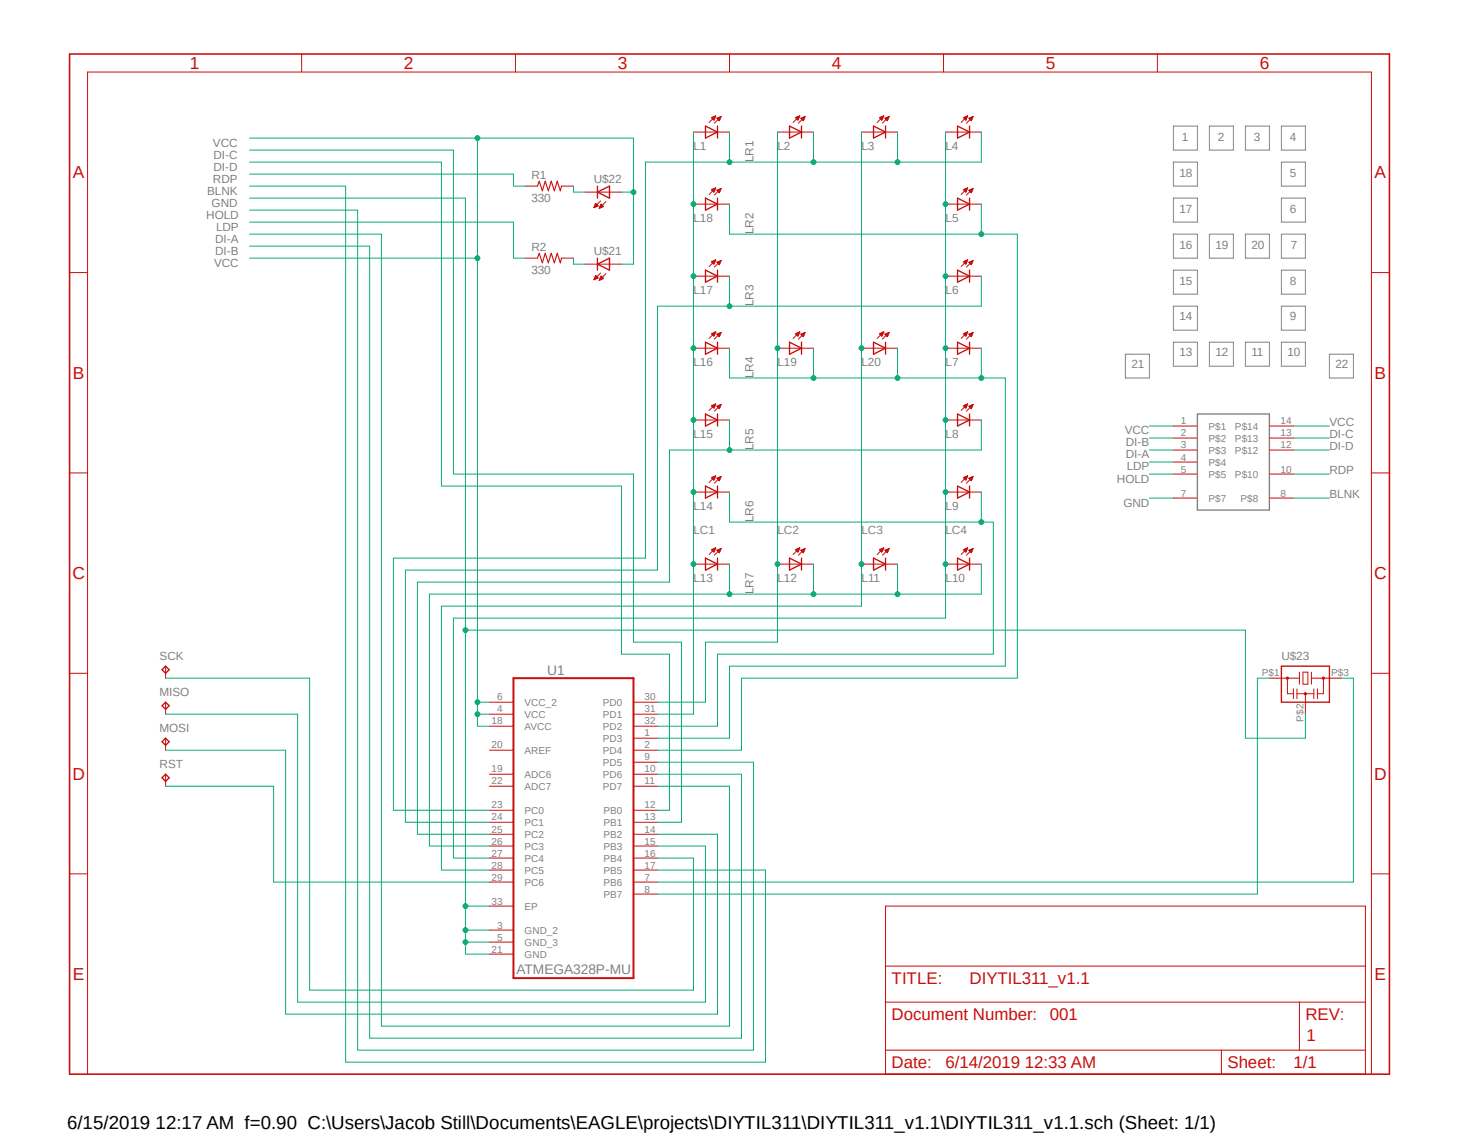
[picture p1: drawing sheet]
<svg xmlns="http://www.w3.org/2000/svg" width="279mm" height="216mm" viewBox="0 0 279 216" stroke-linecap="round" stroke-linejoin="round" font-family="sans-serif">
<path d="M12.8 10l252.2 195M265 10l-252.2 195" fill="none" stroke="#fff" stroke-width=".19"/>
<g fill="none" stroke="#808080" stroke-width=".19">
<path d="M223.5 24h4.5v4.6h-4.5zM223.5 30.9h4.5v4.5h-4.5zM223.5 37.7h4.5v4.6h-4.5zM230.3 24h4.6v4.6h-4.6zM237.2 24h4.6v4.6h-4.6zM244.1 24h4.5v4.6h-4.5zM244.1 30.9h4.5v4.5h-4.5zM244.1 37.7h4.5v4.6h-4.5zM223.5 44.6h4.5v4.5h-4.5zM223.5 51.4h4.5v4.6h-4.5zM223.5 58.3h4.5v4.6h-4.5zM230.3 44.6h4.6v4.5h-4.6z"/>
<path d="M237.2 44.6h4.6v4.5h-4.6zM244.1 44.6h4.5v4.5h-4.5zM244.1 51.4h4.5v4.6h-4.5zM244.1 58.3h4.5v4.6h-4.5zM214.3 67.4h4.6v4.6h-4.6zM223.5 65.2h4.5v4.5h-4.5zM230.3 65.2h4.6v4.5h-4.6zM237.2 65.2h4.6v4.5h-4.6zM244.1 65.2h4.5v4.5h-4.5zM253.2 67.4h4.6v4.6h-4.6z"/>
</g>
<path d="M228 78.8h13.8v18.3h-13.8z" fill="none" stroke="#808080" stroke-width=".25"/>
<path d="M13.3 10.3h251.3v194.2h-251.3z" fill="none" stroke="#c90d0c" stroke-width=".3"/>
<g fill="none" stroke="#c90d0c" stroke-width=".19">
<path d="M57.4 10.3v3.4M98.2 10.3v3.4M138.9 10.3v3.4M179.7 10.3v3.4M220.4 10.3v3.4M100.1 35.4h2.3M106.9 35.4h2.3M111.5 36.6h6.9M113.1 39.5h.1M113.2 39.4h.2M113.2 39.3h.4M113.2 39.3h.5"/>
<path d="M113.2 39.2h.7M113.3 39.1h.5M113.3 39h.4M113.4 39h.3M113.4 38.9h.2M113.4 38.8h.1M113.9 39.2l-.8 .3M113.9 39.2l-.4-.5-.4 .8M114.1 39.6h.1M114.2 39.6h.1M114.2 39.5h.3M114.3 39.4h.4"/>
<path d="M114.3 39.3h.6M114.3 39.2h.5M114.4 38.3l-1.3 1.2M114.4 39.1h.4M114.4 39h.3M114.4 39h.2M114.5 38.9l.4 .4-.8 .4zM114.5 38.9h.1M115.4 38.4l-1.3 1.3M132.1 25.1h6.8M132.1 38.9h6.8M135.5 22.4l.5 .5"/>
<path d="M135.5 22.4h.6M135.5 36.1h.6M135.6 36.2h.5M135.6 22.5h.5M135.6 22.4h.6M135.7 22.6h.4M135.7 36.3h.4M135.7 36h.5M135.8 22.7h.2M135.8 36.4h.2M135.8 22.3h.4M135.8 36.5h.2"/>
<path d="M135.9 22.8h.1M135.9 35.9h.3M135.9 36.5h.1M136 22.2h.3M136.1 35.9h.2M136.2 22.1h.1M136.2 35.8h.1M136.3 22.1l-1.3 1.2M136.3 22.1l-.8 .3M136.3 22.1l-.3 .8M136.3 35.8l-1.3 1.2M136.3 35.8l-.8 .3"/>
<path d="M136.3 35.8l-.3 .8-.5-.5M136.5 22.5l.8-.3-.3 .8zM136.5 36.2l.8-.3-.3 .8zM136.6 22.6h.6M136.6 36.2h.6M136.6 22.5h.6M136.7 22.6h.4M136.7 36.3h.5M136.7 36.2h.5M136.7 36.4h.4M136.7 22.7h.4M136.8 22.8h.3"/>
<path d="M136.8 22.4h.4M136.8 36.5h.3M136.8 36.1h.4M136.9 22.9h.1M136.9 36.5h.1M136.9 36.6h.1M136.9 22.4h.3M137 36h.3M137.1 22.3h.2M137.2 35.9h.1M137.3 22.2h.1M137.3 22.2l-1.2 1.3"/>
<path d="M137.3 35.9l-1.2 1.2M148.1 25.1h6.8M151.5 22.4h.6M151.5 22.4l.5 .5M151.6 22.5h.5M151.6 22.4h.6M151.7 22.6h.4M151.8 22.7h.2M151.8 22.3h.4M151.9 22.8h.1M151.9 22.9h.1M152 22.2h.2"/>
<path d="M152.2 22.1h.1M152.3 22.1l-1.3 1.2M152.3 22.1l-.8 .3M152.3 22.1l-.3 .8M152.5 22.5l.8-.3-.3 .8zM152.6 22.6h.6M152.6 22.5h.6M152.7 22.6h.4M152.7 22.7h.4M152.8 22.8h.3M152.8 22.4h.4M152.9 22.9h.1"/>
<path d="M153 22.4h.2M153 22.9h.1M153.1 22.3h.2M153.3 22.2h.1M153.3 22.2l-1.2 1.3M164.1 25.1h6.8M167.5 22.4h.6M167.5 22.4l.4 .5M167.6 22.5h.5M167.6 22.6h.5M167.6 22.4h.6M167.7 22.6h.4"/>
<path d="M167.8 22.7h.2M167.8 22.3h.4M167.9 22.8h.1M167.9 22.9h.1M168 22.2h.2M168.1 22.1h.2M168.3 22.1l-1.3 1.2M168.3 22.1l-.8 .3M168.3 22.1l-.4 .8M168.5 22.5l.8-.3-.3 .8zM168.6 22.6h.6M168.6 22.5h.6"/>
<path d="M168.7 22.6h.4M168.7 22.7h.4M168.8 22.8h.3M168.8 22.4h.4M168.9 22.9h.1M169 22.4h.2M169 22.9h.1M169.1 22.3h.2M169.3 22.2h.1M169.3 22.2l-1.2 1.3M180.1 25.1h6.8M180.1 38.9h6.8"/>
<path d="M183.5 22.4h.6M183.5 22.4l.4 .5M183.5 36.1h.6M183.6 22.5h.5M183.6 36.2h.5M183.6 22.6h.5M183.6 22.4h.6M183.7 36h.5M183.7 22.6h.4M183.7 36.3h.4M183.8 36.4h.2M183.8 22.7h.2"/>
<path d="M183.8 22.3h.4M183.9 22.8h.1M183.9 36.5h.1M183.9 35.9h.3M183.9 22.9h.1M184 22.2h.2M184 35.9h.2M184.1 22.1h.2M184.2 35.8h.1M184.3 22.1l-1.3 1.2M184.3 22.1l-.8 .3M184.3 22.1l-.4 .8"/>
<path d="M184.3 35.8l-1.3 1.2M184.3 35.8l-.8 .3M184.3 35.8l-.4 .8-.4-.5M184.5 22.5l.8-.3-.3 .8zM184.5 36.2h.7M184.6 22.6h.6M184.6 22.5h.6M184.6 36.3h.5M184.7 22.6h.4M184.7 36.2h.5M184.7 22.7h.4M184.7 36.4h.4"/>
<path d="M184.8 22.8h.3M184.8 22.4h.4M184.8 36.5h.3M184.8 36.5h.2M184.8 36.1h.4M184.9 22.9h.1M184.9 36.6h.1M185 22.4h.3M185 22.9h.1M185 36h.3M185.1 22.3h.2M185.2 35.9h.1"/>
<path d="M185.3 22.2h.1M185.3 22.2l-1.2 1.3M185.3 35.9l-1.2 1.2M185.3 35.9l-.8 .3M185.3 35.9l-.3 .8-.5-.5M13.3 51.9h3.4M100.1 49.1h2.3M106.9 49.1h2.3M111.5 50.3h6.9M113.2 53.2h.1M113.2 53.1h.3M113.2 53h.4"/>
<path d="M113.2 53h.6M113.3 52.8l.6 .1M113.3 52.7h.4M113.4 52.7h.3M113.4 52.6h.2M113.4 52.5h.1M113.5 52.5l.4 .4-.8 .4zM114.2 53.3h.1M114.2 53.3h.2M114.2 53.2h.4M114.3 53.1h.4M114.3 53h.6"/>
<path d="M114.3 52.9h.5M114.4 52l-1.3 1.3M114.4 52.7h.2M114.5 52.6h.1M114.5 52.6l.4 .4-.8 .4M114.5 52.6l-.4 .8M115.4 52.1l-1.3 1.3M132.1 52.6h6.8M135.5 49.8l.8-.3-.3 .8zM135.6 49.9h.5M135.6 49.8h.6M135.6 50h.5"/>
<path d="M135.7 50h.4M135.8 50.1h.3M135.8 49.7h.4M135.8 50.2h.2M135.9 50.2h.1M135.9 49.7h.3M136.1 49.6h.2M136.3 49.5h.1M136.3 49.5l-1.3 1.3M136.5 50h.7M136.5 50l.5 .4M136.6 50h.6"/>
<path d="M136.7 50.1h.4M136.7 49.9h.5M136.8 50.2h.3M136.9 49.8h.3M136.9 50.3h.1M137 50.4h.1M137 49.7h.3M137.2 49.7h.1M137.3 49.6l-1.2 1.2M137.3 49.6l-.8 .4M137.3 49.6l-.3 .8M180.1 52.6h6.8"/>
<path d="M183.5 49.8l.8-.3-.4 .8zM183.6 49.9h.5M183.6 49.8h.5M183.6 50h.5M183.7 50h.4M183.7 49.7h.5M183.8 50.1h.2M183.9 50.2h.1M183.9 49.7h.3M184.1 49.6h.1M184.2 49.5h.1M184.3 49.5l-1.3 1.3"/>
<path d="M184.5 50h.7M184.5 50l.5 .4M184.6 50h.5M184.7 50.1h.4M184.7 49.9h.5M184.7 50.2h.4M184.8 50.2h.2M184.9 49.8h.4M184.9 50.3h.1M185 50.4h.1M185 49.7h.3M185.2 49.7h.1"/>
<path d="M185.3 49.6l-1.2 1.2M185.3 49.6l-.8 .4M185.3 49.6l-.3 .8M261.2 51.9h3.4M132.1 66.3h6.8M132.1 80h6.8M135.5 77.3h.6M135.5 77.3l.5 .4M135.5 63.5l.8-.3-.3 .8zM135.6 63.5h.5M135.6 63.6h.5M135.6 77.3h.5"/>
<path d="M135.6 63.5h.6M135.7 63.7h.4M135.7 77.4h.4M135.7 77.2h.5M135.7 77.5h.4M135.8 63.8h.3M135.8 63.4h.4M135.8 77.6h.2M135.8 63.8h.2M135.8 77.1h.4M135.9 63.9h.1M135.9 77.6h.1"/>
<path d="M136 63.3h.2M136 77.7h.1M136 77h.3M136.1 63.2h.2M136.2 77h.1M136.3 76.9l-1.3 1.2M136.3 76.9l-.8 .4M136.3 76.9l-.3 .8M136.3 63.2l-1.3 1.2M136.3 63.2h.1M136.5 77.3l.8-.3-.3 .8zM136.6 63.6h.6"/>
<path d="M136.6 77.4h.6M136.6 63.7h.6M136.6 77.3h.6M136.7 63.8h.4M136.7 77.5h.5M136.7 63.5h.5M136.7 77.6h.4M136.8 77.6h.3M136.8 77.3h.4M136.8 63.9h.3M136.9 77.7h.1M136.9 63.5h.3"/>
<path d="M136.9 64h.1M136.9 64.1h.1M136.9 77.2h.3M136.9 77.8h.1M137.1 63.4h.2M137.1 77.1h.2M137.2 63.3h.1M137.3 77h.1M137.3 77l-1.2 1.3M137.3 63.3l-1.2 1.3M137.3 63.3l-.8 .3 .5 .5M137.3 63.3l-.3 .8"/>
<path d="M148.1 66.3h6.8M151.5 63.5h.6M151.6 63.6h.5M151.6 63.5h.6M151.7 63.7h.4M151.8 63.8h.3M151.8 63.4h.4M151.8 63.8h.2M151.9 63.9h.1M152 63.3h.2M152.1 63.2h.2M152.3 63.2l-1.3 1.2"/>
<path d="M152.3 63.2l-.8 .3M152.3 63.2l-.3 .8-.5-.5M152.3 63.2h.1M152.6 63.7h.6M152.6 63.6h.6M152.7 63.8h.4M152.7 63.5h.5M152.8 63.9h.3M152.9 64h.1M152.9 63.5h.3M153 64.1h.1M153.1 63.4h.2"/>
<path d="M153.2 63.3h.1M153.3 63.3l-1.2 1.3M153.3 63.3l-.8 .3 .5 .5M153.3 63.3l-.3 .8M164.1 66.3h6.8M167.5 63.5h.6M167.6 63.6h.5M167.6 63.5h.6M167.7 63.7h.4M167.8 63.8h.3M167.8 63.4h.4M167.8 63.8h.2"/>
<path d="M167.9 63.9h.1M167.9 63.3h.3M168.1 63.2h.2M168.3 63.2l-1.3 1.2M168.3 63.2l-.8 .3M168.3 63.2l-.4 .8-.4-.5M168.3 63.2h.1M168.6 63.7h.6M168.6 63.6h.6M168.7 63.8h.4M168.7 63.5h.5M168.8 63.9h.3"/>
<path d="M168.9 64h.1M168.9 63.5h.3M169 64.1h.1M169.1 63.4h.2M169.2 63.3h.1M169.3 63.3l-1.2 1.3M169.3 63.3l-.8 .3 .5 .5M169.3 63.3l-.3 .8M180.1 66.3h6.8M180.1 80h6.8M183.5 63.5h.6M183.5 77.3l.5 .4"/>
<path d="M183.5 77.3h.6M183.6 77.3h.5M183.6 63.6h.5M183.6 63.5h.5M183.6 77.4h.5M183.6 77.2h.6M183.7 63.7h.4M183.7 63.8h.3M183.7 77.5h.4M183.8 63.4h.4M183.8 63.8h.2M183.8 77.6h.2"/>
<path d="M183.8 77.1h.4M183.9 77.6h.1M183.9 63.9h.1M183.9 63.3h.3M184 77h.2M184.1 63.2h.2M184.1 77h.2M184.3 63.2l-1.3 1.2M184.3 63.2l-.8 .3M184.3 63.2l-.4 .8-.4-.5M184.3 63.2h.1M184.3 76.9l-1.3 1.2"/>
<path d="M184.3 76.9l-.8 .4M184.3 76.9l-.4 .8M184.5 63.6l.5 .5M184.5 77.3l.8-.3-.3 .8zM184.6 63.7h.6M184.6 63.6h.6M184.6 77.4h.6M184.6 77.3h.6M184.7 63.8h.4M184.7 77.5h.4M184.7 77.6h.4M184.7 63.5h.5"/>
<path d="M184.8 63.9h.2M184.8 77.6h.3M184.8 77.3h.4M184.9 64h.1M184.9 77.7h.1M184.9 63.5h.4M184.9 77.8h.1M185 64.1h.1M185 77.2h.3M185.1 63.4h.2M185.1 77.1h.2M185.3 63.3h.1"/>
<path d="M185.3 77h.1M185.3 63.3l-1.2 1.3M185.3 63.3l-.8 .3M185.3 63.3l-.3 .8M185.3 77l-1.2 1.3M13.3 90h3.4M132.1 93.7h6.8M135.6 91h.5M135.6 90.9h.5M135.6 91.1h.5M135.7 91.1h.4M135.7 90.8h.5"/>
<path d="M135.8 91.2h.3M135.8 91.3h.2M135.9 90.8h.3M135.9 91.4h.1M136.1 90.7h.2M136.2 90.6h.1M136.3 90.6l-1.3 1.3M136.3 90.6l-.8 .3 .5 .5M136.3 90.6l-.3 .8M136.5 91.1l.8-.4-.3 .8zM136.6 91.1h.6M136.7 91h.5"/>
<path d="M136.7 91.2h.4M136.8 91.3h.3M136.8 90.9h.4M136.9 91.4h.1M137 90.8h.3M137.2 90.8h.1M137.3 90.7l-1.2 1.3M180.1 93.7h6.8M183.5 90.9l.4 .5M183.5 90.9h.6M183.6 91h.5M183.6 91.1h.5"/>
<path d="M183.7 91.1h.4M183.7 90.8h.5M183.8 91.2h.2M183.9 91.3h.1M183.9 90.8h.3M183.9 91.4h.1M184 90.7h.2M184.2 90.6h.1M184.3 90.6l-1.3 1.3M184.3 90.6l-.8 .3M184.3 90.6l-.4 .8M184.5 91.1h.7"/>
<path d="M184.5 91.1l.8-.4-.3 .8zM184.6 91.1h.5M184.7 91h.5M184.7 91.2h.4M184.8 91.3h.3M184.8 91.4h.2M184.8 90.9h.5M185 90.8h.3M185.2 90.8h.1M185.3 90.7l-1.2 1.3M261.2 90h3.4M132.1 107.4h6.8"/>
<path d="M135.5 104.6l.8-.3-.3 .8zM135.6 104.7h.5M135.6 104.6h.6M135.6 104.8h.5M135.7 104.9h.4M135.8 104.9h.3M135.8 104.6h.4M135.8 105h.2M135.9 105.1h.1M135.9 104.5h.3M136.3 104.4h-.2M136.3 104.3l-1.3 1.3"/>
<path d="M136.5 104.8h.7M136.6 104.9h.6M136.7 104.9h.4M136.7 104.7h.5M136.8 105h.3M136.8 105.1h.3M136.9 104.6h.3M136.9 105.2h.1M137 105.2h.1M137 104.6h.3M137.2 104.5h.1M137.3 104.4l-1.2 1.3"/>
<path d="M137.3 104.4l-.8 .4M137.3 104.4l-.3 .8-.5-.4M148.1 107.4h6.8M151.5 104.6l.8-.3-.3 .8zM151.6 104.7h.5M151.6 104.6h.6M151.6 104.8h.5M151.7 104.9h.4M151.8 104.9h.3M151.8 104.6h.4M151.8 105h.2M151.9 105.1h.1"/>
<path d="M151.9 104.5h.3M152.3 104.4h-.2M152.3 104.3l-1.3 1.3M152.5 104.8h.7M152.5 104.8l.5 .4M152.6 104.9h.6M152.7 104.9h.4M152.7 104.7h.5M152.7 105h.4M152.8 105.1h.3M152.9 104.6h.3M152.9 105.2h.1"/>
<path d="M153 104.6h.3M153.2 104.5h.1M153.3 104.4l-1.2 1.3M153.3 104.4l-.8 .4M153.3 104.4l-.3 .8M164.1 107.4h6.8M167.5 104.6l.8-.3-.4 .8zM167.6 104.7h.5M167.6 104.6h.5M167.6 104.8h.5M167.7 104.9h.4M167.7 104.6h.5"/>
<path d="M167.8 104.9h.2M167.9 105h.1M167.9 105.1h.1M167.9 104.5h.3M168.1 104.4h.2M168.3 104.3l-1.3 1.3M168.5 104.8h.7M168.6 104.9h.6M168.7 104.9h.4M168.7 104.7h.5M168.7 105h.4M168.8 105.1h.2"/>
<path d="M168.9 104.6h.3M168.9 105.2h.1M169 104.6h.3M169.2 104.5h.1M169.3 104.4l-1.2 1.3M169.3 104.4l-.8 .4M169.3 104.4l-.3 .8-.5-.4M180.1 107.4h6.8M183.5 104.6l.8-.3-.4 .8zM183.6 104.7h.5M183.6 104.6h.5M183.6 104.8h.5"/>
<path d="M183.7 104.9h.4M183.7 104.6h.5M183.8 104.9h.2M183.8 105h.2M183.9 105.1h.1M183.9 104.5h.3M184.1 104.4h.2M184.3 104.3l-1.3 1.3M184.5 104.8h.7M184.6 104.9h.5M184.7 104.9h.4M184.7 104.7h.5"/>
<path d="M184.7 105h.4M184.8 105.1h.2M184.9 104.6h.4M184.9 105.2h.1M185 104.6h.3M185.2 104.5h.1M185.3 104.4l-1.2 1.3M185.3 104.4l-.8 .4M185.3 104.4l-.3 .8-.5-.4M13.3 128.2h3.4M93.2 133.7h4.6M93.2 136h4.6"/>
<path d="M93.2 138.3h4.6M120.6 133.7h4.6M120.6 136h4.6M120.6 138.3h4.6M244.1 129.1h3.4M245.2 129.1v3h1.1M246.3 131.1v1.9M247 132.1h3.2M247 131.1v1.9M247.5 128v2.3M248.2 128h.9v2.3h-.9zM248.6 132.1v1.6"/>
<path d="M249.8 129.1h3.4M249.8 128v2.3M250.2 131.1v1.9M250.9 131.1v1.9M252.1 129.1v3h-1.2M261.2 128.2h3.4M93.2 142.8h4.6M93.2 147.4h4.6M93.2 149.7h4.6M93.2 154.3h4.6M93.2 156.5h4.6M93.2 158.8h4.6"/>
<path d="M120.6 142.8h4.6M120.6 147.4h4.6M120.6 149.7h4.6M120.6 154.3h4.6M120.6 156.5h4.6M120.6 158.8h4.6M120.6 140.5h4.6M120.6 145.1h4.6M13.3 166.4h3.4M93.2 172.5h4.6M93.2 161.1h4.6M93.2 163.4h4.6"/>
<path d="M93.2 165.7h4.6M93.2 167.9h4.6M93.2 177.1h4.6M93.2 179.4h4.6M120.6 161.1h4.6M120.6 163.4h4.6M120.6 165.7h4.6M120.6 167.9h4.6M120.6 170.2h4.6M168.7 172.5h91.4v32h-91.4zM261.2 166.4h3.4M93.2 181.7h4.6"/>
<path d="M168.7 190.8h91.4M168.7 199.9h91.4M168.7 183.9h91.4M232.6 199.9v4.6M247.5 190.8v9.1M16.7 204.5v-190.8h244.5v190.8"/>
</g>
<path d="M97.8 129.1h22.8v57.1h-22.8z" fill="none" stroke="#c90d0c" stroke-width=".38"/>
<g fill="none" stroke="#c90d0c" stroke-width=".25">
<path d="M113.8 35.4v2.3M113.8 36.6l2.3-1.2v2.3zM134.4 24l2.3 1.1-2.3 1.2zM134.4 37.7l2.3 1.2-2.3 1.1zM136.7 24v2.3M136.7 37.7v2.3M150.4 24l2.3 1.1-2.3 1.2zM152.7 24v2.3M166.4 24l2.3 1.1-2.3 1.2zM168.7 24v2.3M182.4 24l2.3 1.1-2.3 1.2zM182.4 37.7l2.3 1.2-2.3 1.1z"/>
<path d="M184.7 24v2.3M184.7 37.7v2.3M113.8 50.3l2.3-1.2v2.3zM113.8 49.1v2.3M134.4 51.4l2.3 1.2-2.3 1.1zM136.7 51.4v2.3M182.4 51.4l2.3 1.2-2.3 1.1zM184.7 51.4v2.3M134.4 65.2l2.3 1.1-2.3 1.1zM134.4 78.8l2.3 1.2-2.3 1.1zM136.7 65.2v2.2M136.7 78.8v2.3"/>
<path d="M150.4 65.2l2.3 1.1-2.3 1.1zM152.7 65.2v2.2M166.4 65.2l2.3 1.1-2.3 1.1zM168.7 65.2v2.2M182.4 65.2l2.3 1.1-2.3 1.1zM182.4 78.8l2.3 1.2-2.3 1.1zM184.7 65.2v2.2M184.7 78.8v2.3M134.4 92.5l2.3 1.2-2.3 1.1zM136.7 92.5v2.3M182.4 92.5l2.3 1.2-2.3 1.1zM184.7 92.5v2.3"/>
<path d="M134.4 106.3l2.3 1.1-2.3 1.1zM136.7 106.3v2.2M150.4 106.3l2.3 1.1-2.3 1.1zM152.7 106.3v2.2M166.4 106.3l2.3 1.1-2.3 1.1zM168.7 106.3v2.2M182.4 106.3l2.3 1.1-2.3 1.1zM184.7 106.3v2.2M244.1 126.8h9.1v6.9h-9.1z"/>
</g>
<path d="M102.4 35.4l.3-.9 .6 1.8 .5-1.8 .6 1.8 .6-1.8 .6 1.8 .5-1.8 .6 1.8 .2-.9M102.4 49.1l.3-.9 .6 1.8 .5-1.8 .6 1.8 .6-1.8 .6 1.8 .5-1.8 .6 1.8 .2-.9" fill="none" stroke="#c90d0c" stroke-width=".21"/>
<circle cx="245.2" cy="129.1" r=".21" fill="#c90d0c"/>
<circle cx="245.2" cy="129.1" r=".21" fill="none" stroke="#c90d0c" stroke-width=".19"/>
<circle cx="252.1" cy="129.1" r=".21" fill="#c90d0c"/>
<circle cx="252.1" cy="129.1" r=".21" fill="none" stroke="#c90d0c" stroke-width=".19"/>
<circle cx="248.6" cy="132.1" r=".21" fill="#c90d0c"/>
<g fill="none" stroke="#c90d0c" stroke-width=".19">
<path d="M223.5 81.1h4.5M223.5 83.4h4.5M223.5 85.7h4.5M223.5 88h4.5M223.5 90.3h4.5M223.5 94.8h4.5M241.8 81.1h4.5M241.8 83.4h4.5M241.8 85.7h4.5M241.8 90.3h4.5M241.8 94.8h4.5M31.5 126.8v2.3"/>
<path d="M31.5 133.7v2.3M241.8 129.1h2.3M248.6 133.7v2.3M253.2 129.1h2.3M31.5 140.5v2.3M31.5 147.4v2.3"/>
<circle cx="248.6" cy="132.1" r=".21"/>
</g>
<path d="M30.9 134.4l.6-.7 .7 .7-.7 .6zM31.5 126.8l.7 .7-.7 .7-.6-.7zM30.9 141.2l.6-.7 .7 .7-.7 .7zM30.9 148.1l.6-.7 .7 .7-.7 .7z" fill="none" stroke="#c90d0c" stroke-width=".25"/>
<path d="M47.5 46.9h22.9v150.8h70.8v-50.3h-16M47.5 44.6h25.1v150.8h66.3v-45.7h-13.7M47.5 42.3h50.3v6.8h2.3M47.5 40h20.6v159.9h75.4v-54.8h-18.3M218.9 83.4h4.6M218.9 85.7h4.6M218.9 88h4.6M218.9 90.3h4.6M248.6 136v4.5h-11.4v-20.5h-148.6v57.1h4.6M88.6 172.5h4.6" fill="none" stroke="#0dab76" stroke-width=".19"/>
<circle cx="88.6" cy="172.5" r=".46" fill="#0dab76"/>
<g fill="none" stroke="#0dab76" stroke-width=".19">
<path d="M88.6 179.4h4.6M88.6 177.1v4.6h4.6"/>
<circle cx="88.6" cy="172.5" r=".46"/>
</g>
<circle cx="88.6" cy="179.4" r=".46" fill="#0dab76"/>
<circle cx="88.6" cy="179.4" r=".46" fill="none" stroke="#0dab76" stroke-width=".19"/>
<circle cx="88.6" cy="177.1" r=".46" fill="#0dab76"/>
<g fill="none" stroke="#0dab76" stroke-width=".19">
<path d="M47.5 37.7h41.1v82.3"/>
<circle cx="88.6" cy="177.1" r=".46"/>
</g>
<circle cx="88.6" cy="120" r=".46" fill="#0dab76"/>
<g fill="none" stroke="#0dab76" stroke-width=".19">
<path d="M47.5 35.4h18.3v166.8h80v-36.5h-20.6M47.5 33.1h50.3v2.3h2.3M47.5 28.6h38.9v61.7h34.2v32h9.2v34.2h-4.6M47.5 30.9h36.6v61.6h34.3v32h9.1v29.8h-2.3M47.5 49.1h43.4v86.9h2.3M218.9 94.8h4.6M246.3 94.8h6.9M246.3 90.3h6.9M246.3 85.7h6.9M246.3 83.4h6.9M90.9 133.7h2.3"/>
<circle cx="88.6" cy="120" r=".46"/>
</g>
<circle cx="90.9" cy="133.7" r=".46" fill="#0dab76"/>
<g fill="none" stroke="#0dab76" stroke-width=".19">
<path d="M90.9 136v2.3h2.3"/>
<circle cx="90.9" cy="133.7" r=".46"/>
</g>
<circle cx="90.9" cy="136" r=".46" fill="#0dab76"/>
<g fill="none" stroke="#0dab76" stroke-width=".19">
<path d="M47.5 26.3h73.1v10.3h-2.2"/>
<circle cx="90.9" cy="136" r=".46"/>
</g>
<circle cx="120.7" cy="36.6" r=".46" fill="#0dab76"/>
<g fill="none" stroke="#0dab76" stroke-width=".19">
<path d="M90.9 26.3v22.8M120.6 36.6v13.7h-2.2"/>
<circle cx="120.7" cy="36.6" r=".46"/>
</g>
<circle cx="90.9" cy="49.1" r=".46" fill="#0dab76"/>
<circle cx="90.9" cy="49.1" r=".46" fill="none" stroke="#0dab76" stroke-width=".19"/>
<circle cx="90.9" cy="26.3" r=".46" fill="#0dab76"/>
<g fill="none" stroke="#0dab76" stroke-width=".19">
<path d="M109.2 35.4v1.2h2.3M132.1 25.1v82.3M109.2 49.1v1.2h2.3M218.9 81.1h4.6M246.3 81.1h6.9M31.5 129.1h27.5v59.4h73.1v-25.1h-6.9M31.5 136h25.2v54.8h77.7v-29.7h-9.2M241.8 129.1h-2.3v41.1h-114.3M255.5 129.1h2.3v38.8h-132.6M31.5 142.8h22.9v50.3h82.3v-34.3h-11.5M31.5 149.7h20.6v18.2h41.1"/>
<circle cx="90.9" cy="26.3" r=".46"/>
</g>
<circle cx="132.1" cy="107.4" r=".46" fill="#0dab76"/>
<circle cx="132.1" cy="107.4" r=".46" fill="none" stroke="#0dab76" stroke-width=".19"/>
<circle cx="132.1" cy="93.7" r=".46" fill="#0dab76"/>
<circle cx="132.1" cy="93.7" r=".46" fill="none" stroke="#0dab76" stroke-width=".19"/>
<circle cx="132.1" cy="80" r=".46" fill="#0dab76"/>
<circle cx="132.1" cy="80" r=".46" fill="none" stroke="#0dab76" stroke-width=".19"/>
<circle cx="132.1" cy="66.3" r=".46" fill="#0dab76"/>
<circle cx="132.1" cy="66.3" r=".46" fill="none" stroke="#0dab76" stroke-width=".19"/>
<circle cx="132.1" cy="52.6" r=".46" fill="#0dab76"/>
<circle cx="132.1" cy="52.6" r=".46" fill="none" stroke="#0dab76" stroke-width=".19"/>
<circle cx="132.1" cy="38.9" r=".46" fill="#0dab76"/>
<g fill="none" stroke="#0dab76" stroke-width=".19">
<path d="M148.1 25.1v97.2h-13.7M132.1 107.4v28.6h-6.9"/>
<circle cx="132.1" cy="38.9" r=".46"/>
</g>
<circle cx="148.1" cy="107.4" r=".46" fill="#0dab76"/>
<circle cx="148.1" cy="107.4" r=".46" fill="none" stroke="#0dab76" stroke-width=".19"/>
<circle cx="148.1" cy="66.3" r=".46" fill="#0dab76"/>
<g fill="none" stroke="#0dab76" stroke-width=".19">
<path d="M164.1 25.1v90.3M134.4 122.3v11.4h-9.2"/>
<circle cx="148.1" cy="66.3" r=".46"/>
</g>
<circle cx="164.1" cy="107.4" r=".46" fill="#0dab76"/>
<circle cx="164.1" cy="107.4" r=".46" fill="none" stroke="#0dab76" stroke-width=".19"/>
<circle cx="164.1" cy="66.3" r=".46" fill="#0dab76"/>
<g fill="none" stroke="#0dab76" stroke-width=".19">
<path d="M180.1 25.1v92.6M164.1 115.4h-80v50.3h9.1"/>
<circle cx="164.1" cy="66.3" r=".46"/>
</g>
<circle cx="180.1" cy="38.9" r=".46" fill="#0dab76"/>
<circle cx="180.1" cy="38.9" r=".46" fill="none" stroke="#0dab76" stroke-width=".19"/>
<circle cx="180.1" cy="52.6" r=".46" fill="#0dab76"/>
<circle cx="180.1" cy="52.6" r=".46" fill="none" stroke="#0dab76" stroke-width=".19"/>
<circle cx="180.1" cy="66.3" r=".46" fill="#0dab76"/>
<circle cx="180.1" cy="66.3" r=".46" fill="none" stroke="#0dab76" stroke-width=".19"/>
<circle cx="180.1" cy="80" r=".46" fill="#0dab76"/>
<circle cx="180.1" cy="80" r=".46" fill="none" stroke="#0dab76" stroke-width=".19"/>
<circle cx="180.1" cy="93.7" r=".46" fill="#0dab76"/>
<circle cx="180.1" cy="93.7" r=".46" fill="none" stroke="#0dab76" stroke-width=".19"/>
<circle cx="180.1" cy="107.4" r=".46" fill="#0dab76"/>
<g fill="none" stroke="#0dab76" stroke-width=".19">
<path d="M138.9 38.9v5.7h54.9M186.9 38.9v5.7M180.1 117.7h-93.7v45.7h6.8"/>
<circle cx="180.1" cy="107.4" r=".46"/>
</g>
<circle cx="186.9" cy="44.6" r=".46" fill="#0dab76"/>
<g fill="none" stroke="#0dab76" stroke-width=".19">
<path d="M138.9 52.6v5.7M186.9 52.6v5.7h-61.7M193.8 44.6v84.5h-52.6v13.7h-16"/>
<circle cx="186.9" cy="44.6" r=".46"/>
</g>
<circle cx="138.9" cy="58.3" r=".46" fill="#0dab76"/>
<g fill="none" stroke="#0dab76" stroke-width=".19">
<path d="M125.2 58.3v50.2h-48v48h16M138.9 66.3v5.7h48v-5.7M170.9 66.3v5.7"/>
<circle cx="138.9" cy="58.3" r=".46"/>
</g>
<circle cx="170.9" cy="72" r=".46" fill="#0dab76"/>
<g fill="none" stroke="#0dab76" stroke-width=".19">
<path d="M154.9 66.3v5.7"/>
<circle cx="170.9" cy="72" r=".46"/>
</g>
<circle cx="154.9" cy="72" r=".46" fill="#0dab76"/>
<g fill="none" stroke="#0dab76" stroke-width=".19">
<path d="M186.9 72h4.6v54.8h-52.6v13.7h-13.7"/>
<circle cx="154.9" cy="72" r=".46"/>
</g>
<circle cx="186.9" cy="72" r=".46" fill="#0dab76"/>
<g fill="none" stroke="#0dab76" stroke-width=".19">
<path d="M138.9 80v5.7M186.9 80v5.7h-59.4"/>
<circle cx="186.9" cy="72" r=".46"/>
</g>
<circle cx="138.9" cy="85.7" r=".46" fill="#0dab76"/>
<g fill="none" stroke="#0dab76" stroke-width=".19">
<path d="M127.5 85.7v25.1h-48v48h13.7M138.9 93.7v5.7h50.3M186.9 93.7v5.7"/>
<circle cx="138.9" cy="85.7" r=".46"/>
</g>
<circle cx="186.9" cy="99.4" r=".46" fill="#0dab76"/>
<g fill="none" stroke="#0dab76" stroke-width=".19">
<path d="M189.2 99.4v25.1h-52.5v13.8h-11.5M138.9 107.4v5.7h32v-5.7M154.9 107.4v5.7M186.9 107.4v5.7"/>
<circle cx="186.9" cy="99.4" r=".46"/>
</g>
<circle cx="154.9" cy="113.1" r=".46" fill="#0dab76"/>
<g fill="none" stroke="#0dab76" stroke-width=".19">
<path d="M170.9 113.1h16"/>
<circle cx="154.9" cy="113.1" r=".46"/>
</g>
<circle cx="170.9" cy="113.1" r=".46" fill="#0dab76"/>
<g fill="none" stroke="#0dab76" stroke-width=".19">
<path d="M81.8 113.1h57.1"/>
<circle cx="170.9" cy="113.1" r=".46"/>
</g>
<circle cx="138.9" cy="113.1" r=".46" fill="#0dab76"/>
<g fill="none" stroke="#0dab76" stroke-width=".19">
<path d="M170.9 25.1v5.8h16v-5.8M81.8 113.1v48h11.4"/>
<circle cx="138.9" cy="113.1" r=".46"/>
</g>
<circle cx="170.9" cy="30.9" r=".46" fill="#0dab76"/>
<g fill="none" stroke="#0dab76" stroke-width=".19">
<path d="M154.9 25.1v5.8h16"/>
<circle cx="170.9" cy="30.9" r=".46"/>
</g>
<circle cx="154.9" cy="30.9" r=".46" fill="#0dab76"/>
<g fill="none" stroke="#0dab76" stroke-width=".19">
<path d="M122.9 30.9h32M138.9 25.1v5.8"/>
<circle cx="154.9" cy="30.9" r=".46"/>
</g>
<circle cx="138.9" cy="30.9" r=".46" fill="#0dab76"/>
<g fill="none" stroke="#0dab76" stroke-width=".19">
<path d="M122.9 30.9v75.4h-48v48h18.3"/>
<circle cx="138.9" cy="30.9" r=".46"/>
</g>
<text font-size="3.6" x="12.8" y="214.9">6/15/2019 12:17 AM f=0.90 C:\Users\Jacob Still\Documents\EAGLE\projects\DIYTIL311\DIYTIL311_v1.1\DIYTIL311_v1.1.sch (Sheet: 1/1)</text>
<g font-size="3.3" fill="#c90d0c">
<text x="36.2" y="13.2">1</text>
<text x="76.9" y="13.2">2</text>
<text x="117.7" y="13.2">3</text>
<text x="158.4" y="13.2">4</text>
<text x="199.2" y="13.2">5</text>
<text x="240" y="13.2">6</text>
<text x="13.9" y="34">A</text>
<text x="261.8" y="34">A</text>
<text x="13.9" y="72.1">B</text>
<text x="261.8" y="72.1">B</text>
<text x="13.8" y="110.3">C</text>
<text x="261.7" y="110.3">C</text>
<text x="13.8" y="148.4">D</text>
<text x="261.7" y="148.4">D</text>
<text x="13.9" y="186.6">E</text>
<text x="261.8" y="186.6">E</text>
</g>
<g font-size="3.2" fill="#c90d0c">
<text x="169.8" y="187.4">TITLE:</text>
<text x="184.7" y="187.4">DIYTIL311_v1.1</text>
<text x="169.8" y="194.2">Document Number:</text>
<text x="199.9" y="194.2">001</text>
<text x="248.6" y="194.2">REV:</text>
<text x="169.8" y="203.4">Date:</text>
<text x="180.1" y="203.4">6/14/2019 12:33 AM</text>
<text x="233.8" y="203.4">Sheet:</text>
<text x="246.3" y="203.4">1/1</text>
<text x="248.8" y="198.1">1</text>
</g>
<g font-size="2.6" fill="#808080">
<text x="104.2" y="128.4">U1</text>
<text x="98.4" y="185.4">ATMEGA328P-MU</text>
</g>
<g font-size="2.2" fill="#808080">
<text x="40.6" y="27.9">VCC</text>
<text x="132.1" y="28.6">L1</text>
<text x="148.1" y="28.6">L2</text>
<text x="164.1" y="28.6">L3</text>
<text x="180.1" y="28.6">L4</text>
<text x="225.1" y="26.8">1</text>
<text x="231.9" y="26.8">2</text>
<text x="238.8" y="26.8">3</text>
<text x="245.7" y="26.8">4</text>
<text x="40.6" y="34.8">RDP</text>
<text x="40.6" y="32.5">DI-D</text>
<text x="40.6" y="30.2">DI-C</text>
<text x="101.2" y="34.1">R1</text>
<text x="113.1" y="34.8">U$22</text>
<text x="143.5" y="30.9" transform="rotate(-90 143.5 30.9)">LR1</text>
<text x="224.6" y="33.6">18</text>
<text x="245.7" y="33.6">5</text>
<text x="39.3" y="41.6">HOLD</text>
<text x="39.5" y="37">BLNK</text>
<text x="40.3" y="39.3">GND</text>
<text x="101.2" y="38.4">330</text>
<text x="224.6" y="40.5">17</text>
<text x="245.7" y="40.5">6</text>
<text x="41" y="46.2">DI-A</text>
<text x="41.1" y="43.9">LDP</text>
<text x="101.2" y="47.8">R2</text>
<text x="132.1" y="42.3">L18</text>
<text x="143.5" y="44.6" transform="rotate(-90 143.5 44.6)">LR2</text>
<text x="180.1" y="42.3">L5</text>
<text x="224.6" y="47.3">16</text>
<text x="231.5" y="47.3">19</text>
<text x="238.3" y="47.3">20</text>
<text x="245.9" y="47.3">7</text>
<text x="40.8" y="50.8">VCC</text>
<text x="41" y="48.5">DI-B</text>
<text x="101.2" y="52.1">330</text>
<text x="113.1" y="48.5">U$21</text>
<text x="132.1" y="56">L17</text>
<text x="143.5" y="58.3" transform="rotate(-90 143.5 58.3)">LR3</text>
<text x="180.1" y="56">L6</text>
<text x="224.6" y="54.2">15</text>
<text x="245.7" y="54.2">8</text>
<text x="224.6" y="61">14</text>
<text x="245.7" y="61">9</text>
<text x="132.1" y="69.7">L16</text>
<text x="148.1" y="69.7">L19</text>
<text x="164.1" y="69.7">L20</text>
<text x="180.1" y="69.7">L7</text>
<text x="215.5" y="70.1">21</text>
<text x="224.6" y="67.9">13</text>
<text x="231.5" y="67.9">12</text>
<text x="238.3" y="67.9">11</text>
<text x="245.2" y="67.9">10</text>
<text x="254.3" y="70.1">22</text>
<text x="143.5" y="72" transform="rotate(-90 143.5 72)">LR4</text>
<text x="132.1" y="83.4">L15</text>
<text x="180.1" y="83.4">L8</text>
<text x="214.2" y="82.7">VCC</text>
<text x="253.2" y="83.4">DI-C</text>
<text x="253.2" y="81.1">VCC</text>
<text x="143.5" y="85.7" transform="rotate(-90 143.5 85.7)">LR5</text>
<text x="214.4" y="85">DI-B</text>
<text x="214.4" y="87.3">DI-A</text>
<text x="214.6" y="89.6">LDP</text>
<text x="253.2" y="85.7">DI-D</text>
<text x="212.7" y="91.9">HOLD</text>
<text x="253.2" y="94.8">BLNK</text>
<text x="253.2" y="90.3">RDP</text>
<text x="132.1" y="97.1">L14</text>
<text x="132.1" y="101.7">LC1</text>
<text x="143.5" y="99.4" transform="rotate(-90 143.5 99.4)">LR6</text>
<text x="148.1" y="101.7">LC2</text>
<text x="164.1" y="101.7">LC3</text>
<text x="180.1" y="97.1">L9</text>
<text x="180.1" y="101.7">LC4</text>
<text x="214" y="96.4">GND</text>
<text x="132.1" y="110.8">L13</text>
<text x="143.5" y="113.1" transform="rotate(-90 143.5 113.1)">LR7</text>
<text x="148.1" y="110.8">L12</text>
<text x="164.1" y="110.8">L11</text>
<text x="180.1" y="110.8">L10</text>
<text x="30.4" y="125.7">SCK</text>
<text x="244.1" y="125.7">U$23</text>
<text x="30.4" y="132.5">MISO</text>
<text x="30.4" y="139.4">MOSI</text>
<text x="30.4" y="146.3">RST</text>
</g>
<g font-size="1.9" fill="#808080">
<text x="224.9" y="80.8">1</text>
<text x="224.9" y="83.1">2</text>
<text x="230.2" y="81.8">P$1</text>
<text x="235.2" y="81.8">P$14</text>
<text x="243.9" y="83.1">13</text>
<text x="243.9" y="80.8">14</text>
<text x="224.9" y="85.4">3</text>
<text x="224.9" y="87.7">4</text>
<text x="224.9" y="90">5</text>
<text x="230.2" y="84.1">P$2</text>
<text x="230.2" y="86.4">P$3</text>
<text x="230.2" y="88.7">P$4</text>
<text x="235.2" y="86.4">P$12</text>
<text x="235.2" y="84.1">P$13</text>
<text x="243.9" y="90">10</text>
<text x="243.9" y="85.4">12</text>
<text x="224.9" y="94.5">7</text>
<text x="230.2" y="91">P$5</text>
<text x="230.2" y="95.5">P$7</text>
<text x="235.2" y="90.9">P$10</text>
<text x="236.3" y="95.5">P$8</text>
<text x="243.9" y="94.5">8</text>
<text x="240.3" y="128.8">P$1</text>
<text x="253.5" y="128.8">P$3</text>
<text x="93.6" y="137.9">18</text>
<text x="94.7" y="133.4">6</text>
<text x="94.7" y="135.6">4</text>
<text x="99.9" y="134.4">VCC_2</text>
<text x="99.9" y="136.7">VCC</text>
<text x="114.8" y="134.4">PD0</text>
<text x="114.8" y="136.7">PD1</text>
<text x="122.8" y="133.4">30</text>
<text x="122.8" y="135.6">31</text>
<text x="122.8" y="137.9">32</text>
<text x="248.3" y="137.4" transform="rotate(-90 248.3 137.4)">P$2</text>
<text x="93.6" y="142.5">20</text>
<text x="99.9" y="138.9">AVCC</text>
<text x="99.9" y="143.5">AREF</text>
<text x="114.8" y="138.9">PD2</text>
<text x="114.8" y="141.2">PD3</text>
<text x="114.8" y="143.5">PD4</text>
<text x="122.8" y="140.2">1</text>
<text x="122.8" y="142.5">2</text>
<text x="93.6" y="147.1">19</text>
<text x="93.6" y="149.4">22</text>
<text x="99.9" y="148.1">ADC6</text>
<text x="114.8" y="145.8">PD5</text>
<text x="114.8" y="148">PD6</text>
<text x="122.8" y="144.8">9</text>
<text x="122.8" y="147.1">10</text>
<text x="122.8" y="149.4">11</text>
<text x="93.6" y="153.9">23</text>
<text x="99.9" y="150.4">ADC7</text>
<text x="99.9" y="154.9">PC0</text>
<text x="114.8" y="150.3">PD7</text>
<text x="114.9" y="154.9">PB0</text>
<text x="122.8" y="153.9">12</text>
<text x="93.6" y="156.2">24</text>
<text x="93.6" y="158.5">25</text>
<text x="93.6" y="160.8">26</text>
<text x="99.9" y="157.2">PC1</text>
<text x="99.9" y="159.5">PC2</text>
<text x="99.9" y="161.8">PC3</text>
<text x="114.9" y="157.2">PB1</text>
<text x="114.9" y="159.5">PB2</text>
<text x="114.9" y="161.8">PB3</text>
<text x="122.8" y="156.2">13</text>
<text x="122.8" y="158.5">14</text>
<text x="122.8" y="160.8">15</text>
<text x="93.6" y="163.1">27</text>
<text x="93.6" y="165.4">28</text>
<text x="93.6" y="167.6">29</text>
<text x="99.9" y="164.1">PC4</text>
<text x="99.9" y="166.4">PC5</text>
<text x="114.9" y="164">PB4</text>
<text x="114.9" y="166.3">PB5</text>
<text x="122.8" y="163.1">16</text>
<text x="122.8" y="165.4">17</text>
<text x="122.8" y="167.6">7</text>
<text x="93.6" y="172.2">33</text>
<text x="99.9" y="168.7">PC6</text>
<text x="99.9" y="173.2">EP</text>
<text x="114.9" y="168.6">PB6</text>
<text x="114.9" y="170.9">PB7</text>
<text x="122.8" y="169.9">8</text>
<text x="94.7" y="176.8">3</text>
<text x="94.7" y="179.1">5</text>
<text x="99.9" y="177.8">GND_2</text>
<text x="93.6" y="181.4">21</text>
<text x="99.9" y="180.1">GND_3</text>
<text x="99.9" y="182.3">GND</text>
</g>
</svg>
